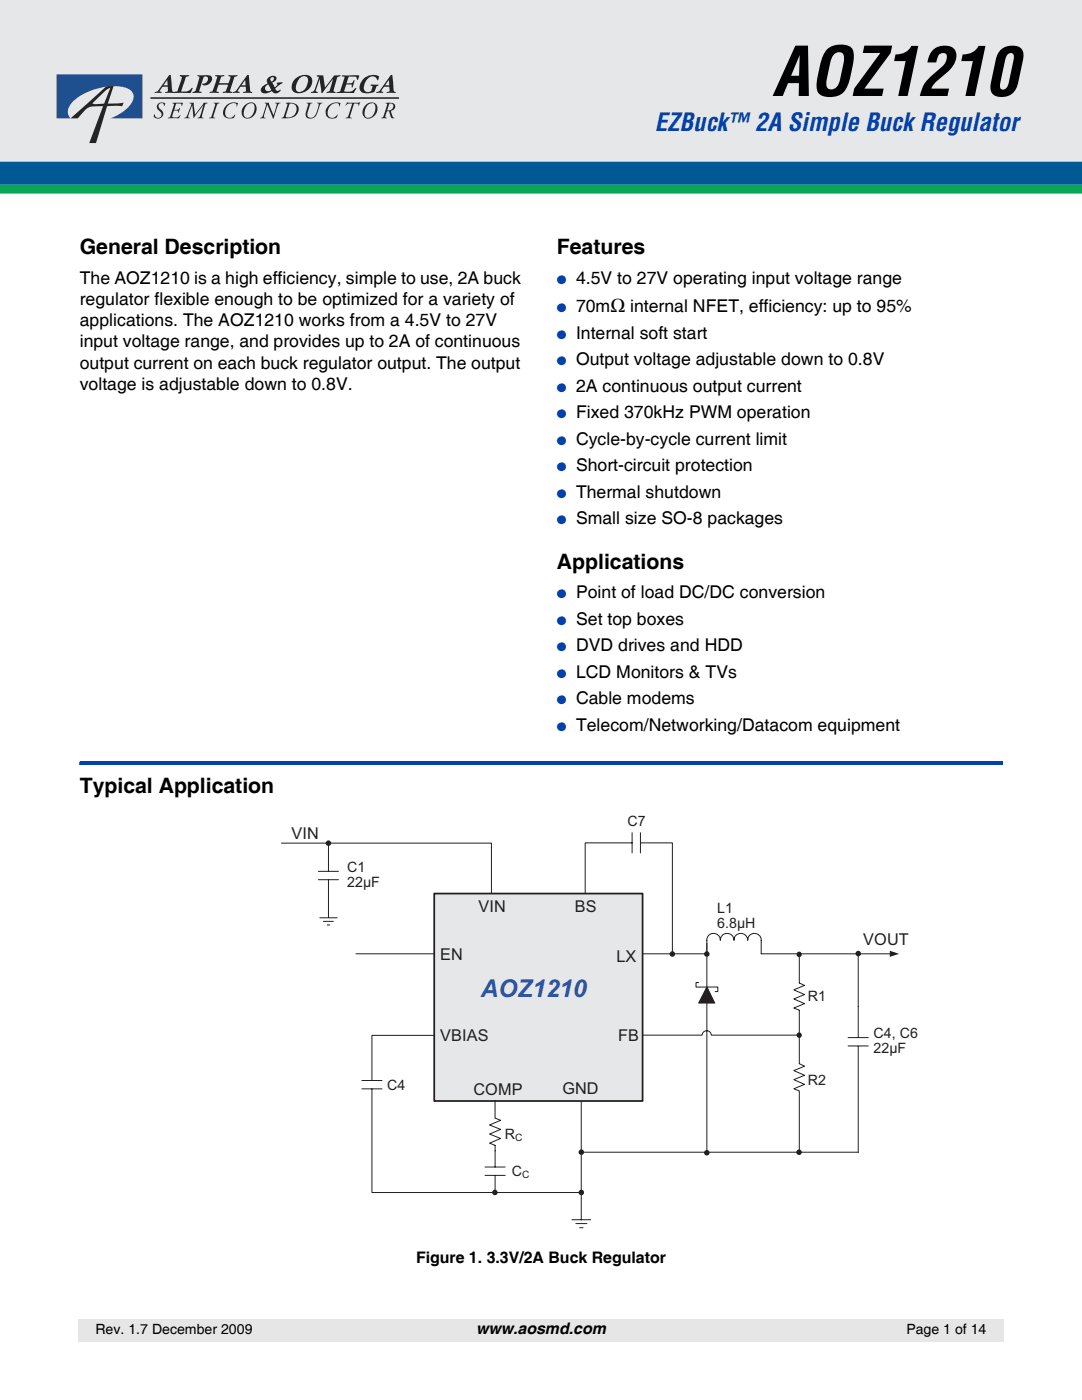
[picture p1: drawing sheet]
<svg xmlns="http://www.w3.org/2000/svg" width="216mm" height="279mm" viewBox="0 0 216 279" stroke-linecap="round" stroke-linejoin="round" font-family="sans-serif">
<path d="M15.6 263.2h184.6v4.5h-184.6z" fill="#e6e6e6"/>
<path d="M0 0h215.9v44.1h-215.9z" fill="#fff"/>
<path d="M0 0h215.9v32.4h-215.9z" fill="#e6e7e8"/>
<g fill="#252425">
<path d="M35.9 15h1.8v.2l-.6 .2-.9 2.9a2.26 2.26 0 0 0 1.6-.3l.4-.5h.3l-.5 1.1-3.3-.1 .1-.2 .6-.1 .9-2.8-.4-.2z"/>
<path d="M39.4 15h1.9a.85 .85 0 0 1 1 .5 .85 .85 0 0 1-.4 1.1 1.26 1.26 0 0 1-1.5 .3v-.2a.92 .92 0 0 0 1.1-1.3l-.3-.1h-.5l-1 2.9 .5 .1v.2l-1.8 .1v-.2l.6-.2 .4-1.2 .4-1.5-.1-.2-.3-.1z"/>
<path d="M43 15h1.8l-.1 .2-.6 .1-.4 1.3h.2h1.7l.4-1.3-.5-.1 .1-.2h1.8l-.1 .2-.6 .2-.8 2.8 .4 .2v.1h-1.9l.1-.2 .5-.1 .5-1.3h-.2h-1.7l-.4 1.3 .5 .2-.1 .1h-1.8l.1-.2 .5-.1 .7-1.8 .3-1.1-.5-.1z"/>
<path d="M63.3 15h1.2l.3 2.5 1.9-2.4 1.3-.1-.1 .2-.6 .3-.8 2.7 .5 .2-.1 .2-1.8-.1 .7-.4 .7-2.4-1.3 1.7a1.63 1.63 0 0 1-1.1 1.2l-.3-2.9-.8 2.4 .1 .1 .3 .2v.2h-1.4l.1-.2 .5-.2 .2-.3 .7-2.1 .1-.4-.4-.2z"/>
<path d="M68.3 15h3.4l-.3 .9h-.2l-.1-.6h-1.5l-.5 1.3h1l.5-.5 .2-.1-.5 1.5h-.1l-.1-.6h-1l-.4 1.2 .1 .2a1.79 1.79 0 0 0 2.1-.7l.2-.1-.5 1.1h-3.4v-.2l.6-.1 .1-.2 .9-2.7-.6-.2z"/>
<path d="M72.5 15.7a2.67 2.67 0 0 1 3.1-.4l-.2 .7h-.1a1.09 1.09 0 0 0-1-.8 1.09 1.09 0 0 0-1.1 .7l-.6 1.3a.84 .84 0 0 0 .6 1.1 .84 .84 0 0 0 1-.7l.1-.4-.3-.1v-.2h1.5l-.4 .3a1.37 1.37 0 0 1-1.6 1.4 1.36 1.36 0 0 1-1.6-.5 1.36 1.36 0 0 1 .1-1.6z"/>
<path d="M31.6 20.6l.6-.2 .5 .1 .3 .1-.3 .6a.6 .6 0 0 0-.9-.5 .6 .6 0 0 0 .1 1 1.05 1.05 0 0 1 .4 1.6 1.05 1.05 0 0 1-1.6 .1l.1-.6a.71 .71 0 0 0 1.1 .6 .71 .71 0 0 0-.1-1.2 .93 .93 0 0 1-.2-1.6z"/>
<path d="M34.4 20.5h2.1l-.2 .7-.3-.5h-.8l-.4 1.2a.79 .79 0 0 0 1.1-.4l-.2 1-.3-.4h-.7l-.3 1v.3h.8l.4-.1 .4-.4-.3 .7h-2.2l.5-.4 .7-2.3z"/>
<path d="M37.8 20.5h.9l.2 2.4 1.8-2.4h.7v.1l-.4 .2-.6 2-.1 .6 .3 .2-1.2-.1 .4-.1 .2-.3 .6-2.1-1.9 2.5-.3-2.5-.9 2.4 .3 .2h-1l.5-.5 .9-2.2v-.2l-.4-.1z"/>
<path d="M42.7 20.5l1.1 .1-.4 .1-.7 2.2-.1 .5 .3 .2h-1.1l.4-.4 .7-2.3v-.2l-.2-.1z"/>
<path d="M45 21.2a2.12 2.12 0 0 1 2.5-.6l-.2 .6-.2-.5a1.69 1.69 0 0 0-1.9 .7 1.69 1.69 0 0 0 .1 2 1.23 1.23 0 0 0 1.6-.5l-.2 .7h-.9a1.35 1.35 0 0 1-1.3-.9 1.35 1.35 0 0 1 .5-1.5z"/>
<path d="M52.8 20.5h.8l1 2.4 .6-2.1-.3-.3h1.1l-.4 .3-1 2.9h-.1l-1.1-2.8-.8 2.5 .4 .2h-1.1v-.1l.4-.1 .1-.3 .6-1.8 .1-.6z"/>
<path d="M61.2 20.5h1.2a.64 .64 0 0 0-.6 .7 2.74 2.74 0 0 0-.4 2 1.1 1.1 0 0 0 1.2 .2 1.1 1.1 0 0 0 .6-1.1l.4-1.5v-.1l-.3-.2h1l-.5 .5-.3 1a2.02 2.02 0 0 1-1.3 1.7 .9 .9 0 0 1-1.1-.3 .9 .9 0 0 1 0-1l.4-1.5v-.2z"/>
<path d="M65.5 21.1a2.25 2.25 0 0 1 2.5-.5l-.4 .6a.64 .64 0 0 0-.3-.6 .64 .64 0 0 0-.7 .1 1.79 1.79 0 0 0-.8 2.7 1.18 1.18 0 0 0 1.6-.5 .86 .86 0 0 1-1.1 .8 1.31 1.31 0 0 1-1.3-.8 1.31 1.31 0 0 1 .2-1.4z"/>
<path d="M69.3 20.4l.2 .1 2.4-.1-.3 .7-.2-.4h-.8l-.8 2.7 .4 .2h-1.2l.5-.4 .8-2.5a1.07 1.07 0 0 0-1.3 .4z"/>
<path d="M33.8 15h.3l.2 2.8 .1 .4 .3 .2v.2l-1.8-.1 .1-.1 .5-.2v-.9h-1.1l-.6 .9 .5 .1-.1 .2-1.4 .1 .1-.2 .6-.3zM33.4 16l-.8 1h.8z"/>
<path d="M49.4 15h.3l.2 3.1v.1l.4 .2v.2l-1.8-.1v-.1l.6-.2-.1-.9h-1l-.6 .9 .4 .1v.2l-1.4 .1v-.2l.7-.3zM48.9 16l-.7 1h.8z"/>
<path d="M53.5 15.6a1.12 1.12 0 0 1 1.6-.2l.1 .1a.94 .94 0 0 1-.9 1l.5 .8a.49 .49 0 0 0 .5-.6h-.1a.87 .87 0 0 1 1-.3h.2l-.1 .2-1.4 1.1 .4 .4 .7-.2a.98 .98 0 0 1-.8 .7 .98 .98 0 0 1-1-.4 1.44 1.44 0 0 1-2.2-.1 1.59 1.59 0 0 1 1.4-1.4l-.2-.6zM53.1 17.1l-.2 .3 .1 .6 .7 .2 .4-.2-.6-1.2zM54 15.6l-.1 .2 .3 .5a.56 .56 0 0 0 .3-.9z"/>
<path d="M59 15.6a2.25 2.25 0 0 1 3.2-.1 2.5 2.5 0 0 1-.9 2.6 2.5 2.5 0 0 1-2.6 .3 1.74 1.74 0 0 1 .3-2.8zM59.9 15.5l-.5 .7-.3 .8a.88 .88 0 0 0 .2 1.2 .88 .88 0 0 0 1.2-.1 2.71 2.71 0 0 0 .9-2.5 .96 .96 0 0 0-1.5-.1z"/>
<path d="M78 15h.3l.3 3.1 .4 .3-.1 .2-1.8-.1 .1-.1 .5-.2v-.9h-1.1l-.5 .9 .4 .1-.1 .2-1.3 .1v-.2l.7-.3zM77.6 16l-.7 1h.8z"/>
<path d="M48.8 21a1.4 1.4 0 0 1 2.3 0 1.81 1.81 0 0 1-.4 2.1 1.81 1.81 0 0 1-2.1 .3 1.69 1.69 0 0 1 .2-2.4zM49.4 20.9l-.5 .7a1.25 1.25 0 0 0 .4 1.9 1.87 1.87 0 0 0 1.1-2.9h-.4z"/>
<path d="M57 20.5a2.53 2.53 0 0 1 2.5 .7 1.92 1.92 0 0 1-2.2 2.4h-1.1l.4-.2 .7-2.4 .1-.2-.4-.1zM57.8 20.7l-.8 2.5a1.5 1.5 0 0 0 1.9-.4 1.5 1.5 0 0 0-.2-2z"/>
<path d="M73 21a1.31 1.31 0 0 1 1.7-.4 1.31 1.31 0 0 1 .5 1.7 1.66 1.66 0 0 1-2.6 1 1.78 1.78 0 0 1 .4-2.3zM73.5 20.9a1.98 1.98 0 0 0-.4 2.5 1.69 1.69 0 0 0 1.8-2l-.1-.5-.2-.3h-.5z"/>
<path d="M77 20.5h.3a1.22 1.22 0 0 1 1.6 .8 .98 .98 0 0 1-.9 .8 1.34 1.34 0 0 0 .7 1.4l-.3 .1-.3-.1-.4-1.2-.2-.1h-.3l-.3 1v.2l.3 .2h-1.1l.4-.4 .8-2.3v-.2h-.3zM77.7 20.7l-.4 1.3a.78 .78 0 0 0 1-.3 .78 .78 0 0 0-.2-1z"/>
<path d="M19 20l2.1-2 .9-.5-1.2 3.2-1.9 .1-.4-.1zM14.1 23.6h1.4l.7-.8a3.2 3.2 0 0 1 3.4-1.6h1l-2.8 7.4h1.4l2.2-7.4h3l.3-.7-1 .1-2.2 .1 1.2-3.7-1.2 .1-.4 .2z"/>
</g>
<path d="M30.1 19.6h49.4" fill="none" stroke="#252425" stroke-width=".31"/>
<path d="M11.3 14.8h17.1v8.8h-6.4a7.1 7.1 0 0 0 4.6-3.9 1.75 1.75 0 0 0-1.2-2.1 12 12 0 0 0-11 2.8 2.21 2.21 0 0 0-.3 3.2h-2.8z" fill="#1e508f"/>
<path d="M0 34.6h215.9" fill="none" stroke="#005894" stroke-width="4.6" stroke-linecap="butt"/>
<path d="M0 37.8h215.9" fill="none" stroke="#0aa555" stroke-width="1.8" stroke-linecap="butt"/>
<g fill="#0040b0">
<path d="M15.9 152v.7z"/>
<path d="M15.9 152h184.1v.7h-184.1z"/>
</g>
<path d="M30.5 160.1h152.7v85h-152.7z" fill="#fff"/>
<path d="M128.3 190.4h12.7" fill="none" stroke="#221f20" stroke-width=".2"/>
<circle cx="171.3" cy="190.3" r=".55" fill="#221f20"/>
<path d="M141 190.4v-2.7a1.34 1.34 0 0 1 1.4-1.4 1.34 1.34 0 0 1 1.3 1.4 1.37 1.37 0 0 1 1.4-1.4 1.37 1.37 0 0 1 1.4 1.4 1.37 1.37 0 0 1 1.3-1.4 1.37 1.37 0 0 1 1.4 1.4 1.34 1.34 0 0 1 1.3-1.4 1.34 1.34 0 0 1 1.4 1.4v2.7h25.8" fill="none" stroke="#221f20" stroke-width=".2"/>
<path d="M177.5 189.7l1.9 .7-1.9 .6z" fill="#221f20"/>
<g fill="none" stroke="#221f20" stroke-width=".2">
<path d="M56.2 168.3h41.9v9.9M63.5 175.6h4M63.5 173.9h4M65.5 168.3v5.6M65.5 175.5v7.6M126.1 166.2v4M126.2 168.2h-9.4v10.1M127.8 166.2v4M127.8 168.2h6.4v22.2M63.8 183.2h3.5M64.5 183.9h2M65.3 184.6h.5"/>
<path d="M71 190.4h15.6M159.5 190.5v5.7l1 .5-2.1 .8 2.1 1-2.1 .9 2.1 .9-2.1 .9 1.1 .4v10.7l1 .5-2.1 .9 2.1 .9-2.1 .9 2.1 .9-2.1 .9 1.1 .4v12.2M171.3 190.3v16.7M72.2 217.3h4M72.2 215.6h4M74.2 217.3v20.7h41.7M86.6 206.6h-12.4v9M169.2 208.7h4M169.2 207.1h4M171.3 208.8v21.2"/>
</g>
<g fill="#221f20">
<circle cx="159.5" cy="190.5" r=".54"/>
<circle cx="159.5" cy="206.6" r=".54"/>
</g>
<path d="M115.9 229.9h55.4" fill="none" stroke="#221f20" stroke-width=".2"/>
<circle cx="159.4" cy="230" r=".55" fill="#221f20"/>
<path d="M116 216.9v26.6M114.1 243.4h3.8M114.9 244.2h2.2M115.7 245h.6" fill="none" stroke="#221f20" stroke-width=".2"/>
<g fill="#221f20">
<circle cx="116" cy="238" r=".55"/>
<circle cx="116" cy="229.9" r=".55"/>
<circle cx="98.8" cy="238" r=".55"/>
<circle cx="141" cy="190.4" r=".55"/>
<circle cx="134.2" cy="190.4" r=".55"/>
</g>
<path d="M141 188.2v41.5M128.2 206.6h11.9a.9 .9 0 0 1 .9-.9 .9 .9 0 0 1 .9 .9h17.6" fill="none" stroke="#221f20" stroke-width=".2"/>
<circle cx="65.5" cy="168.3" r=".55" fill="#221f20"/>
<path d="M141.1 197l1.5 3.2h-3.2z" fill="#231f20"/>
<path d="M141.1 197l1.5 3.2h-3.2z" fill="none" stroke="#221f20" stroke-width=".2"/>
<path d="M120.6 214.3v2.5" fill="none" stroke="#231f20" stroke-width=".2"/>
<path d="M86.6 178.3h41.6v41.4h-41.6z" fill="#e6e7e8"/>
<path d="M86.6 178.3h41.6v41.4h-41.6z" fill="none" stroke="#231f20" stroke-width=".35"/>
<path d="M96.8 234.6h4M96.8 232.9h4M98.8 223.1l1.1 .5-2.2 .9 2.2 .9-2.2 .9 2.2 .9-2.2 .9 1.1 .5v4.3M98.8 234.6v3.4" fill="none" stroke="#221f20" stroke-width=".2"/>
<circle cx="141" cy="230.1" r=".55" fill="#221f20"/>
<path d="M139.4 196.1h-.5v.9h4.3v.9h-.5M98.8 219.6v3.5" fill="none" stroke="#221f20" stroke-width=".2"/>
<text font-size="13.4" x="154.1" y="19.2">AOZ1210</text>
<text font-size="4.9" fill="#0040b0" x="130.7" y="26.2">EZBuck™ 2A Simple Buck Regulator</text>
<text font-size="4.9" fill="#29469c" x="95.9" y="199">AOZ1210</text>
<g font-size="4.2">
<text x="15.9" y="50.8">General Description</text>
<text x="111.1" y="50.8">Features</text>
<text x="111.1" y="113.6">Applications</text>
<text x="15.9" y="158.3">Typical Application</text>
</g>
<g font-size="3.5">
<text x="15.9" y="56.6">The AOZ1210 is a high efficiency, simple to use, 2A buck</text>
<text x="114.9" y="56.6">4.5V to 27V operating input voltage range</text>
<text x="15.9" y="60.9">regulator flexible enough to be optimized for a variety of</text>
<text x="15.9" y="65.1">applications. The AOZ1210 works from a 4.5V to 27V</text>
<text x="114.9" y="62.2">70mΩ internal NFET, efficiency: up to 95%</text>
<text x="15.9" y="69.3">input voltage range, and provides up to 2A of continuous</text>
<text x="114.9" y="67.6">Internal soft start</text>
<text x="15.9" y="73.6">output current on each buck regulator output. The output</text>
<text x="15.9" y="77.8">voltage is adjustable down to 0.8V.</text>
<text x="114.9" y="72.9">Output voltage adjustable down to 0.8V</text>
<text x="114.9" y="78.1">2A continuous output current</text>
<text x="114.9" y="83.4">Fixed 370kHz PWM operation</text>
<text x="114.9" y="88.7">Cycle-by-cycle current limit</text>
<text x="114.9" y="94">Short-circuit protection</text>
<text x="114.9" y="99.3">Thermal shutdown</text>
<text x="114.9" y="104.6">Small size SO-8 packages</text>
<text x="114.9" y="119.4">Point of load DC/DC conversion</text>
<text x="114.9" y="124.7">Set top boxes</text>
<text x="114.9" y="130">DVD drives and HDD</text>
<text x="114.9" y="135.3">LCD Monitors &amp; TVs</text>
<text x="114.9" y="140.6">Cable modems</text>
<text x="114.9" y="145.9">Telecom/Networking/Datacom equipment</text>
</g>
<g font-size="3.3" fill="#231f20">
<text x="58.2" y="167.4">VIN</text>
<text x="95.5" y="182">VIN</text>
<text x="114.7" y="182">BS</text>
<text x="87.8" y="191.6">EN</text>
<text x="123" y="191.9">LX</text>
<text x="172.2" y="188.7">VOUT</text>
<text x="87.8" y="207.7">VBIAS</text>
<text x="123.4" y="207.7">FB</text>
<text x="94.5" y="218.6">COMP</text>
<text x="112.3" y="218.4">GND</text>
</g>
<g font-size="3.2">
<text x="83" y="252.1">Figure 1. 3.3V/2A Buck Regulator</text>
<text x="95" y="266.2">www.aosmd.com</text>
</g>
<g font-size="2.9" fill="#231f20">
<text x="125.2" y="164.8">C7</text>
<text x="69.3" y="174.1">C1</text>
<text x="69.3" y="177">22µF</text>
<text x="143.1" y="182.3">L1</text>
<text x="143.1" y="185.1">6.8µH</text>
<text x="161.2" y="199.9">R1</text>
<text x="174.3" y="207.2">C4, C6</text>
<text x="174.3" y="210.1">22µF</text>
<text x="77.3" y="217.6">C4</text>
<text x="161.2" y="216.5">R2</text>
<text x="100.7" y="227.2">R</text>
<text x="102.2" y="234.7">C</text>
</g>
<g font-size="2.8">
<text x="19" y="266.2">Rev. 1.7 December 2009</text>
<text x="180.8" y="266.2">Page 1 of 14</text>
</g>
<g font-size="2.5" fill="#0040b0">
<text x="111.1" y="56.6">●</text>
<text x="111.1" y="62.2">●</text>
<text x="111.1" y="67.6">●</text>
<text x="111.1" y="72.9">●</text>
<text x="111.1" y="78.1">●</text>
<text x="111.1" y="83.4">●</text>
<text x="111.1" y="88.7">●</text>
<text x="111.1" y="94">●</text>
<text x="111.1" y="99.3">●</text>
<text x="111.1" y="104.6">●</text>
<text x="111.1" y="119.4">●</text>
<text x="111.1" y="124.7">●</text>
<text x="111.1" y="130">●</text>
<text x="111.1" y="135.3">●</text>
<text x="111.1" y="140.6">●</text>
<text x="111.1" y="145.9">●</text>
</g>
<g font-size="2" fill="#231f20">
<text x="102.8" y="227.6">C</text>
<text x="104.2" y="235.2">C</text>
</g>
</svg>
